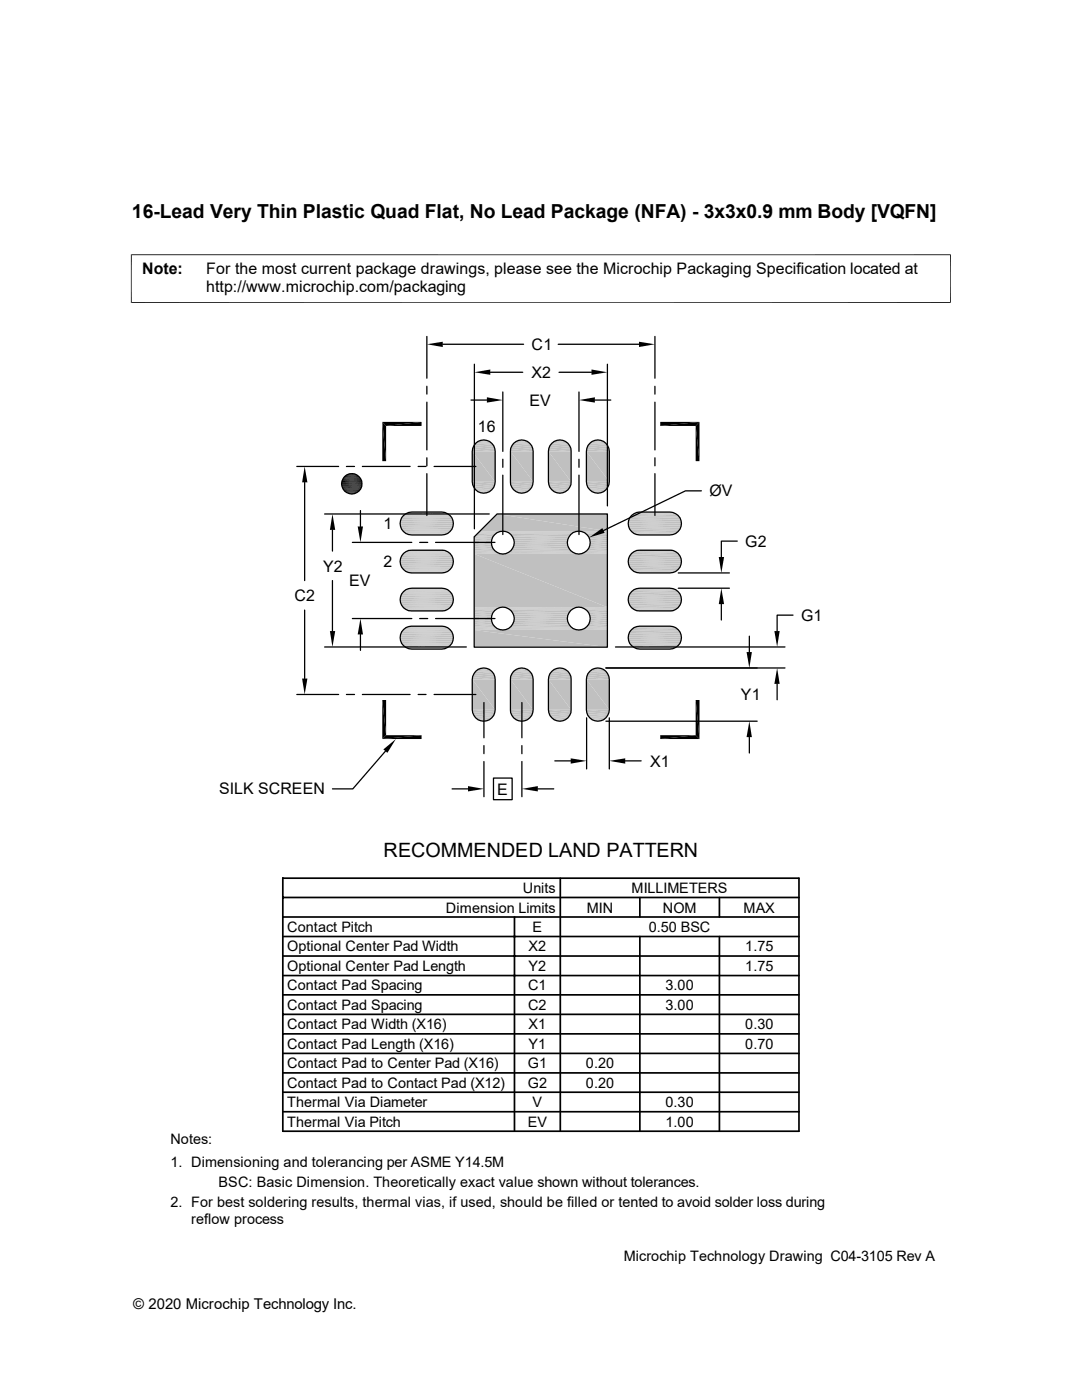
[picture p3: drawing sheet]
<svg xmlns="http://www.w3.org/2000/svg" width="216mm" height="279mm" viewBox="0 0 216 279" stroke-linecap="round" stroke-linejoin="round" font-family="sans-serif">
<g fill="#c0c0c0">
<path d="M96.1 87.8h.9z"/>
<path d="M103.7 87.8h.9z"/>
<path d="M111.3 87.8h.8z"/>
<path d="M118.8 87.8h.9z"/>
<path d="M118.4 88l.4-.2 1.3 .2z"/>
<path d="M118.8 87.8l1.3 .2z"/>
<path d="M110.8 88l.5-.2 1.3 .2z"/>
<path d="M111.3 87.8l1.3 .2z"/>
<path d="M103.3 88l.4-.2 1.3 .2z"/>
<path d="M103.7 87.8l1.3 .2z"/>
<path d="M95.7 88l.4-.2 1.3 .2z"/>
<path d="M96.1 87.8l1.3 .2z"/>
</g>
<path d="M95.2 88.1h2.6M102.9 88.1h2.5M110.4 88.1h2.5M118 88.1h2.6" fill="none" stroke="#c0c0c0" stroke-width=".21"/>
<path d="M94.9 88.3h3.2M102.5 88.3h3.2M110.1 88.3h3.2M117.7 88.3h3.2" fill="none" stroke="#c0c0c0" stroke-width=".3"/>
<path d="M94.6 88.6h3.8M102.2 88.6h3.8M109.8 88.6h3.8M117.4 88.6h3.8" fill="none" stroke="#c0c0c0" stroke-width=".34"/>
<path d="M94.4 89h4.2M102 89h4.2M109.6 89h4.2M117.2 89h4.2" fill="none" stroke="#c0c0c0" stroke-width=".38"/>
<path d="M94.3 89.4h4.5M101.9 89.4h4.4M109.5 89.4h4.4M117.1 89.4h4.4" fill="none" stroke="#c0c0c0" stroke-width=".42"/>
<g fill="#c0c0c0">
<path d="M117.1 89.6l4.5 .5h-4.6z"/>
<path d="M117.1 89.6h4.4l.1 .5z"/>
<path d="M109.5 89.6l4.5 .5h-4.6z"/>
<path d="M109.5 89.6h4.4l.1 .5z"/>
<path d="M101.9 89.6l4.5 .5h-4.5z"/>
<path d="M101.9 89.6h4.4l.1 .5z"/>
<path d="M94.3 89.6l4.5 .5h-4.6z"/>
<path d="M94.3 89.6h4.5v.5z"/>
<path d="M117 90.1l4.6 6h-4.6z"/>
<path d="M117 90.1h4.6v6z"/>
<path d="M109.4 90.1l4.6 6h-4.6z"/>
<path d="M109.4 90.1h4.6v6z"/>
<path d="M101.9 90.1l4.5 6h-4.5z"/>
<path d="M101.9 90.1h4.5v6z"/>
<path d="M94.2 90.1l4.6 6h-4.6z"/>
<path d="M94.2 90.1h4.6v6z"/>
<path d="M117 96.1l4.5 .5h-4.4z"/>
<path d="M117 96.1h4.6l-.1 .5z"/>
<path d="M109.4 96.1l4.5 .5h-4.4z"/>
<path d="M109.4 96.1h4.6l-.1 .5z"/>
<path d="M101.9 96.1l4.4 .5h-4.4z"/>
<path d="M101.9 96.1h4.5l-.1 .5z"/>
<path d="M94.2 96.1l4.6 .5h-4.5z"/>
<path d="M94.2 96.1h4.6v.5z"/>
</g>
<path d="M94.3 96.8h4.5M101.9 96.8h4.4M109.5 96.8h4.4M117.1 96.8h4.4" fill="none" stroke="#c0c0c0" stroke-width=".42"/>
<path d="M94.4 97.2h4.2M102 97.2h4.2M109.6 97.2h4.2M117.2 97.2h4.2" fill="none" stroke="#c0c0c0" stroke-width=".38"/>
<path d="M94.6 97.6h3.8M102.2 97.6h3.8M109.8 97.6h3.8M117.4 97.6h3.8" fill="none" stroke="#c0c0c0" stroke-width=".34"/>
<path d="M94.9 97.9h3.2M102.5 97.9h3.2M110.1 97.9h3.2M117.7 97.9h3.2" fill="none" stroke="#c0c0c0" stroke-width=".3"/>
<path d="M95.2 98.1h2.6M102.9 98.1h2.5M110.4 98.1h2.5M118 98.1h2.6" fill="none" stroke="#c0c0c0" stroke-width=".21"/>
<g fill="#c0c0c0">
<path d="M96.1 98.4h.9z"/>
<path d="M103.7 98.4h.9z"/>
<path d="M111.3 98.4h.8z"/>
<path d="M118.8 98.4h.9z"/>
<path d="M118.4 98.3l1.3 .1z"/>
<path d="M118.4 98.3h1.7l-.4 .1z"/>
<path d="M110.8 98.3l1.3 .1z"/>
<path d="M110.8 98.3h1.8l-.5 .1z"/>
<path d="M103.3 98.3l1.3 .1z"/>
<path d="M103.3 98.3h1.7l-.4 .1z"/>
<path d="M95.7 98.3l1.3 .1z"/>
<path d="M95.7 98.3h1.7l-.4 .1z"/>
</g>
<g fill="none" stroke="#c0c0c0" stroke-width=".2">
<path d="M79.9 104.1h10.5M79.9 104.9h10.5M79.9 111.7h10.5M79.9 112.5h10.5M79.9 119.2h10.5M80 103.7h10.3M80 105.3h10.3M80 111.3h10.3M80 112.9h10.3M80 118.8h10.3M80.1 103.3h10M80.1 105.7h10"/>
<path d="M80.1 110.9h10M80.1 113.3h10M80.1 118.5h10M80.2 103.1h9.9M80.4 103h9.5M80.4 106h9.5M80.4 110.5h9.5M80.4 113.6h9.5M80.4 118.1h9.5M80.5 102.8h9.3M80.5 106.2h9.3M80.5 110.4h9.3"/>
<path d="M80.5 113.7h9.3M80.5 118h9.3M80.6 102.7h9M80.6 106.3h9M80.6 110.3h9M80.6 113.9h9M80.6 117.8h9M80.9 102.6h8.6M80.9 106.4h8.6M80.9 110.2h8.6M80.9 114h8.6M80.9 117.7h8.6"/>
<path d="M81 102.5h8.3M81 106.5h8.3M81 110h8.3M81 114.1h8.3M81 117.6h8.3M81.3 102.4h7.8M81.3 106.6h7.8M81.3 110h7.8M81.3 114.2h7.8M81.3 117.5h7.8M81.3 102.3h7.6M81.3 106.7h7.6"/>
<path d="M81.3 109.9h7.6M81.3 114.3h7.6M81.3 117.5h7.6M81.7 102.2h6.9M81.7 106.7h6.8M81.7 109.8h6.8M81.7 109.8h6.9M81.7 114.3h6.9M81.7 114.3h6.8M81.7 117.4h6.9M126.5 102.4h8.3M126.5 106.6h8.3"/>
<path d="M126.5 110h8.3M126.5 114.1h8.3M126.5 117.6h8.3M126.9 102.3h7.6M126.9 106.7h7.6M126.9 109.9h7.6M126.9 114.3h7.6M126.9 117.5h7.6M127.3 102.2h6.8M127.3 106.7h6.8M127.3 109.8h6.8M127.3 114.3h6.8"/>
<path d="M127.3 117.4h6.8M79.9 120.1h10.5M79.9 126.8h10.5M79.9 127.7h10.5M80 120.5h10.3M80 126.4h10.3M80 128.1h10.3M80.1 120.8h10M80.1 126h10M80.1 128.5h10M80.2 128.6h9.9M80.4 121.2h9.5"/>
<path d="M80.4 125.7h9.5M80.4 128.8h9.5M80.5 121.3h9.3M80.5 125.6h9.3M80.5 128.9h9.3M80.6 121.5h9M80.6 125.4h9M80.6 129.1h9M80.9 121.6h8.6M80.9 125.3h8.6M80.9 129.2h8.6M81 121.7h8.3"/>
<path d="M81 125.2h8.3M81 129.3h8.3M81.3 121.8h7.8M81.3 125.1h7.8M81.3 129.3h7.8M81.3 121.8h7.6M81.3 125.1h7.6M81.3 129.4h7.6M81.7 125h6.9M88.6 121.9h-6.9M88.6 129.5h-6.9M126.5 121.7h8.3"/>
<path d="M126.5 125.2h8.3M126.5 129.3h8.3M126.9 121.9h7.6M126.9 125.1h7.6M126.9 129.4h7.6M127.3 121.9h6.8M127.3 125h6.8M127.3 129.5h6.8"/>
</g>
<path d="M80.2 105.9h9.9M80.2 110.7h9.9M80.2 113.4h9.9M80.2 118.3h9.9M126.2 102.6h9M126.2 110.2h9M126.2 113.9h9M126.2 117.8h9M80.2 121h9.9M80.2 125.9h9.9M126.2 121.5h9M126.2 129.1h9" fill="none" stroke="#c0c0c0" stroke-width=".21"/>
<path d="M80 103.5h10.3M125.6 103.2h10.1M125.9 102.9h9.5M125.9 110.5h9.5M125.9 113.7h9.5M125.9 118h9.5M80 128.2h10.3M125.6 128.5h10.1M125.9 121.3h9.5M125.9 128.8h9.5" fill="none" stroke="#c0c0c0" stroke-width=".3"/>
<g fill="none" stroke="#c0c0c0" stroke-width=".38">
<path d="M79.8 104.3h10.7M79.8 111.9h10.7M79.8 119.9h10.7M125.3 104.3h10.7M125.3 111.9h10.7M125.3 119.9h10.7M125.4 103.9h10.5M125.4 105.1h10.5M125.4 111.5h10.5M125.4 112.7h10.5M125.4 119.1h10.5M125.5 103.5h10.3"/>
<path d="M79.8 127.4h10.7M125.3 127.4h10.7M125.4 120.2h10.5M125.4 126.6h10.5M125.4 127.8h10.5M125.5 128.2h10.3"/>
</g>
<g fill="none" stroke="#c0c0c0" stroke-width=".34">
<path d="M79.9 103.9h10.5M79.9 105.1h10.5M79.9 111.5h10.5M79.9 112.7h10.5M79.9 119h10.5M125.5 105.5h10.3M125.5 111.1h10.3M125.5 113h10.3M125.5 118.7h10.3M125.6 105.8h10.1M125.6 110.8h10.1M125.6 113.4h10.1"/>
<path d="M125.6 118.4h10.1M79.9 120.3h10.5M79.9 126.6h10.5M79.9 127.8h10.5M125.5 120.6h10.3M125.5 126.3h10.3M125.6 120.9h10.1M125.6 125.9h10.1"/>
</g>
<path d="M79.8 104.7h10.7M79.8 112.3h10.7M79.8 119.5h10.7M125.3 104.7h10.7M125.3 112.3h10.7M125.3 119.5h10.7M79.8 127h10.7M125.3 127h10.7" fill="none" stroke="#c0c0c0" stroke-width=".42"/>
<path d="M80 105.5h10.3M80 111.1h10.3M80 113.1h10.3M80 118.7h10.3M125.9 106.1h9.5M126.2 106.3h9M80 120.7h10.3M80 126.2h10.3M125.9 125.6h9.5M126.2 125.4h9" fill="none" stroke="#c0c0c0" stroke-width=".25"/>
<g fill="#c0c0c0">
<path d="M96.1 133.4h.9z"/>
<path d="M103.7 133.4h.9z"/>
<path d="M111.3 133.4h.8z"/>
<path d="M118.8 133.4h.9z"/>
<path d="M118.4 133.5l.4-.1 1.3 .1z"/>
<path d="M118.8 133.4l1.3 .1z"/>
<path d="M110.8 133.5l.5-.1 1.3 .1z"/>
<path d="M111.3 133.4l1.3 .1z"/>
<path d="M103.3 133.5l.4-.1 1.3 .1z"/>
<path d="M103.7 133.4l1.3 .1z"/>
<path d="M95.7 133.5l.4-.1 1.3 .1z"/>
<path d="M96.1 133.4l1.3 .1z"/>
</g>
<path d="M95.2 133.6h2.6M102.9 133.6h2.5M110.4 133.6h2.5M118 133.6h2.6" fill="none" stroke="#c0c0c0" stroke-width=".21"/>
<path d="M94.9 133.8h3.2M102.5 133.8h3.2M110.1 133.8h3.2M117.7 133.8h3.2" fill="none" stroke="#c0c0c0" stroke-width=".3"/>
<path d="M94.6 134.2h3.8M102.2 134.2h3.8M109.8 134.2h3.8M117.4 134.2h3.8" fill="none" stroke="#c0c0c0" stroke-width=".34"/>
<path d="M94.4 134.5h4.2M102 134.5h4.2M109.6 134.5h4.2M117.2 134.5h4.2" fill="none" stroke="#c0c0c0" stroke-width=".38"/>
<path d="M94.3 134.9h4.5M101.9 134.9h4.4M109.5 134.9h4.4M117.1 134.9h4.4" fill="none" stroke="#c0c0c0" stroke-width=".42"/>
<g fill="#c0c0c0">
<path d="M117.1 135.1l4.5 .5h-4.6z"/>
<path d="M117.1 135.1h4.4l.1 .5z"/>
<path d="M109.5 135.1l4.5 .5h-4.6z"/>
<path d="M109.5 135.1h4.4l.1 .5z"/>
<path d="M101.9 135.1l4.5 .5h-4.5z"/>
<path d="M101.9 135.1h4.4l.1 .5z"/>
<path d="M94.3 135.1l4.5 .5h-4.6z"/>
<path d="M94.3 135.1h4.5v.5z"/>
<path d="M117 135.6l4.6 6h-4.6z"/>
<path d="M117 135.6h4.6v6z"/>
<path d="M109.4 135.6l4.6 6h-4.6z"/>
<path d="M109.4 135.6h4.6v6z"/>
<path d="M101.9 135.6l4.5 6h-4.5z"/>
<path d="M101.9 135.6h4.5v6z"/>
<path d="M94.2 135.6l4.6 6h-4.6z"/>
<path d="M94.2 135.6h4.6v6z"/>
<path d="M117 141.6l4.5 .5h-4.4z"/>
<path d="M117 141.6h4.6l-.1 .5z"/>
<path d="M109.4 141.6l4.5 .5h-4.4z"/>
<path d="M109.4 141.6h4.6l-.1 .5z"/>
<path d="M101.9 141.6l4.4 .5h-4.4z"/>
<path d="M101.9 141.6h4.5l-.1 .5z"/>
<path d="M94.2 141.6l4.6 .5h-4.5z"/>
<path d="M94.2 141.6h4.6v.5z"/>
</g>
<path d="M94.3 142.3h4.5M101.9 142.3h4.4M109.5 142.3h4.4M117.1 142.3h4.4" fill="none" stroke="#c0c0c0" stroke-width=".42"/>
<path d="M94.4 142.7h4.2M102 142.7h4.2M109.6 142.7h4.2M117.2 142.7h4.2" fill="none" stroke="#c0c0c0" stroke-width=".38"/>
<path d="M94.6 143.1h3.8M102.2 143.1h3.8M109.8 143.1h3.8M117.4 143.1h3.8" fill="none" stroke="#c0c0c0" stroke-width=".34"/>
<path d="M94.9 143.4h3.2M102.5 143.4h3.2M110.1 143.4h3.2M117.7 143.4h3.2" fill="none" stroke="#c0c0c0" stroke-width=".3"/>
<path d="M95.2 143.7h2.6M102.9 143.7h2.5M110.4 143.7h2.5M118 143.7h2.6" fill="none" stroke="#c0c0c0" stroke-width=".21"/>
<g fill="#c0c0c0">
<path d="M96.1 143.9h.9z"/>
<path d="M103.7 143.9h.9z"/>
<path d="M111.3 143.9h.8z"/>
<path d="M118.8 143.9h.9z"/>
<path d="M118.4 143.8l1.3 .1z"/>
<path d="M118.4 143.8h1.7l-.4 .1z"/>
<path d="M110.8 143.8l1.3 .1z"/>
<path d="M110.8 143.8h1.8l-.5 .1z"/>
<path d="M103.3 143.8l1.3 .1z"/>
<path d="M103.3 143.8h1.7l-.4 .1z"/>
<path d="M95.7 143.8l1.3 .1z"/>
<path d="M95.7 143.8h1.7l-.4 .1z"/>
<path d="M99.2 102.6l22 3.4h-25.4z"/>
<path d="M99.2 102.6h22v3.4z"/>
</g>
<g fill="none" stroke="#c0c0c0" stroke-width=".2">
<path d="M94.6 107.1h3.8M94.6 110.4h5.1M94.6 110.5h5.5M95.5 106.2h4.2M95.7 106h4.4M100.5 106h14.8M100.5 110.5h14.8M101 106.2h13.9M101 110.4h13.9M115.7 106h5.5M115.7 110.5h5.5M116.1 106.2h5.1"/>
<path d="M116.1 110.4h5.1"/>
</g>
<path d="M94.6 110.2h4.7M95.3 106.4h4M101.3 106.4h13.2M101.3 110.2h13.2M116.5 106.4h4.7M116.5 110.2h4.7" fill="none" stroke="#c0c0c0" stroke-width=".21"/>
<path d="M94.6 107.3h3.7M94.6 110h4.3M94.7 106.9h3.9M95 106.6h3.9M101.7 106.6h12.4M101.7 110h12.4M102 106.9h11.8M116.9 106.6h4.3M116.9 110h4.3M117.2 106.9h4" fill="none" stroke="#c0c0c0" stroke-width=".3"/>
<path d="M94.6 108.9h3.6M94.6 109.3h3.8M102.3 107.3h11.2M102.3 109.3h11.2M102.4 108.9h11M117.4 107.3h3.8M117.4 109.3h3.8M117.6 108.9h3.6" fill="none" stroke="#c0c0c0" stroke-width=".38"/>
<path d="M94.6 107.7h3.6M94.6 108.1h3.5M94.6 108.5h3.5M102.4 107.7h11M102.6 108.1h10.6M102.6 108.5h10.6M117.6 107.7h3.6M117.7 108.1h3.5M117.7 108.5h3.5" fill="none" stroke="#c0c0c0" stroke-width=".42"/>
<path d="M94.6 109.6h4M102 109.6h11.8M117.2 109.6h4" fill="none" stroke="#c0c0c0" stroke-width=".34"/>
<g fill="#c0c0c0">
<path d="M94.6 110.5l26.6 10.7h-26.6z"/>
<path d="M94.6 110.5h26.6v10.7z"/>
</g>
<path d="M94.6 121.2h5.5M94.6 121.3h5.1M94.6 125.6h5.1M94.6 125.7h5.5M100.5 121.2h14.8M100.5 125.7h14.8M101 121.3h13.9M101 125.6h13.9M115.7 121.2h5.5M115.7 125.7h5.5M116.1 121.3h5.1M116.1 125.6h5.1" fill="none" stroke="#c0c0c0" stroke-width=".2"/>
<path d="M94.6 121.5h4.7M94.6 125.4h4.7M101.3 121.5h13.2M101.3 125.4h13.2M116.5 121.5h4.7M116.5 125.4h4.7" fill="none" stroke="#c0c0c0" stroke-width=".21"/>
<path d="M94.6 121.8h4.3M94.6 124.8h4M94.6 125.1h4.3M101.7 121.8h12.4M101.7 125.1h12.4M102 124.8h11.8M116.9 121.8h4.3M116.9 125.1h4.3M117.2 124.8h4" fill="none" stroke="#c0c0c0" stroke-width=".3"/>
<path d="M94.6 122.1h4M102 122.1h11.8M117.2 122.1h4" fill="none" stroke="#c0c0c0" stroke-width=".34"/>
<path d="M94.6 122.4h3.8M94.6 122.8h3.6M94.6 124.5h3.8M102.3 122.4h11.2M102.3 124.5h11.2M102.4 122.8h11M117.4 122.4h3.8M117.4 124.5h3.8M117.6 122.8h3.6" fill="none" stroke="#c0c0c0" stroke-width=".38"/>
<path d="M94.6 123.2h3.5M94.6 123.7h3.5M94.6 124.1h3.6M102.4 124.1h11M102.6 123.2h10.6M102.6 123.7h10.6M117.6 124.1h3.6M117.7 123.2h3.5M117.7 123.7h3.5" fill="none" stroke="#c0c0c0" stroke-width=".42"/>
<g fill="#c0c0c0">
<path d="M94.6 125.7l26.6 3.5h-26.6z"/>
<path d="M94.6 125.7h26.6v3.5z"/>
</g>
<g fill="none" stroke="#000" stroke-width=".25">
<path d="M85.2 67.1v8.4M85.2 77.1v1.6M88.3 68.7h16.2M94 79.8h3.2M94.7 72.7v32.8M97.8 74.3h6.5M100.3 78.2v11.9M111.4 68.7h16.1M111.5 74.3h6.5M115.5 78.2v11.9M118.7 79.8h3.2M121.2 72.7v28.3"/>
<path d="M130.7 67.1v8.4M130.7 77.1v1.6M59.2 93.1h8.4M60.8 96.3v19.6M69.1 93.1h1.6M72.3 93.1h9.5M83.4 93.1h1.6M85.2 80.3v9.5M85.2 91.4v1.6M85.2 94.5v8.4M86.6 93.1h8.4M94.9 88.5a2.28 2.28 0 0 1 2.5-.5 2.28 2.28 0 0 1 1.4 2.1v6a2.29 2.29 0 0 1-2.3 2.3 2.29 2.29 0 0 1-2.3-2.3v-6l.1-.6z"/>
<path d="M100.3 91.7v1.6M100.3 94.8v11.9M102.5 88.5a2.28 2.28 0 0 1 2.5-.5 2.28 2.28 0 0 1 1.4 2.1v6a2.26 2.26 0 0 1-2.3 2.3 2.26 2.26 0 0 1-2.2-2.3v-6.6zM110.1 88.5a2.25 2.25 0 0 1 2.5-.5 2.25 2.25 0 0 1 1.4 2.1v6a2.26 2.26 0 0 1-2.3 2.3 2.26 2.26 0 0 1-2.3-2.3v-6l.3-1.2zM115.5 91.7v1.6M115.5 94.8v11.9M117.7 88.5a2.28 2.28 0 0 1 2.5-.5 2.28 2.28 0 0 1 1.4 2.1v6a2.29 2.29 0 0 1-2.3 2.3 2.29 2.29 0 0 1-2.3-2.3v-6l.3-1.2zM130.7 80.3v9.5M130.7 91.4v1.6M130.7 94.5v8.4M140 98h-3.2l-16.4 7.9M64.8 102.6h32.8"/>
<path d="M66.3 105.7v4.3M66.3 115.9v10M70.3 108.2h11.9M71.9 101.9v3.2M80.5 102.9l1-.6 .6-.1h6.1a2.29 2.29 0 0 1 2.3 2.3 2.29 2.29 0 0 1-2.3 2.3h-6.1a2.27 2.27 0 0 1-2.1-1.4 2.27 2.27 0 0 1 .5-2.5zM80.5 110.4l1-.5 6.7-.1a2.26 2.26 0 0 1 2.3 2.3 2.26 2.26 0 0 1-2.3 2.2h-6.1a2.27 2.27 0 0 1-2.1-1.4 2.27 2.27 0 0 1 .5-2.5zM80.5 118.1l.5-.4 1.1-.3h6.1a2.26 2.26 0 0 1 2.3 2.3 2.26 2.26 0 0 1-2.3 2.2h-6.1a2.25 2.25 0 0 1-2.1-1.4 2.25 2.25 0 0 1 .5-2.4zM83.7 108.2h1.6M86.9 108.2h11.9M99.2 102.6h22v26.6h-26.6v-22.1zM126 118.1l.5-.4 1.1-.3h6.1a2.26 2.26 0 0 1 2.3 2.3 2.26 2.26 0 0 1-2.3 2.2h-6.1a2.25 2.25 0 0 1-2.1-1.4 2.25 2.25 0 0 1 .5-2.4zM126 110.4l1-.5 6.7-.1a2.26 2.26 0 0 1 2.3 2.3 2.26 2.26 0 0 1-2.3 2.2h-6.1a2.27 2.27 0 0 1-2.1-1.4 2.27 2.27 0 0 1 .5-2.5z"/>
<path d="M126 102.9l1-.6 .6-.1h6.1a2.29 2.29 0 0 1 2.3 2.3 2.29 2.29 0 0 1-2.3 2.3h-6.1a2.27 2.27 0 0 1-2.1-1.4 2.27 2.27 0 0 1 .5-2.5zM135.3 117.4h10.2M135.3 114.3h10.2M147.1 108h-3.2v3.2M59.2 138.6h8.4M60.8 121.8v13.6M64.8 129.1h28.2M69.1 138.6h1.6M70.3 123.4h11.9M71.9 126.6v3.2M72.3 138.6h9.5M80.5 125.6l.5-.3 1.1-.3h6.1a2.29 2.29 0 0 1 2.3 2.3 2.29 2.29 0 0 1-2.3 2.2h-6.1a2.27 2.27 0 0 1-2.1-1.4 2.27 2.27 0 0 1 .5-2.5z"/>
<path d="M83.4 138.6h1.6M83.7 123.4h1.6M86.6 138.6h8.4M86.9 123.4h11.9M94.9 134a2.28 2.28 0 0 1 2.5-.5 2.28 2.28 0 0 1 1.4 2.1v6a2.29 2.29 0 0 1-2.3 2.3 2.29 2.29 0 0 1-2.3-2.3v-6l.1-.6zM102.5 134a2.28 2.28 0 0 1 2.5-.5 2.28 2.28 0 0 1 1.4 2.1v6a2.26 2.26 0 0 1-2.3 2.3 2.26 2.26 0 0 1-2.2-2.3v-6.6zM110.1 134a2.25 2.25 0 0 1 2.5-.5 2.25 2.25 0 0 1 1.4 2.1v6a2.26 2.26 0 0 1-2.3 2.3 2.26 2.26 0 0 1-2.3-2.3v-6l.3-1.1zM117.7 134a2.28 2.28 0 0 1 2.5-.5 2.28 2.28 0 0 1 1.4 2.1v6a2.29 2.29 0 0 1-2.3 2.3 2.29 2.29 0 0 1-2.3-2.3v-6l.3-1.1zM120.9 133.3h35.7M122.8 129.1h33.8M126 125.6l.5-.3 1.1-.3h6.1a2.29 2.29 0 0 1 2.3 2.3 2.29 2.29 0 0 1-2.3 2.2h-6.1a2.27 2.27 0 0 1-2.1-1.4 2.27 2.27 0 0 1 .5-2.5zM143.9 120.6v3.1"/>
<path d="M149.5 127v3.1M155.1 136.5v3.2M158.2 122.8h-3.1v3.1M76.9 149.9l-6.5 7.5h-4.1M90.2 157.4h3.2M96.6 140.2v7M96.6 148.8v1.6M96.6 152v7M98.5 155.3h3.7v4.3h-3.7zM104.1 140.2v7M104.1 148.8v1.6M104.1 152v7"/>
<path d="M107.3 157.4h3.2M110.7 151.8h3.2M117.1 143.3v10.2M120.9 143.9h30.2M121.6 143.3v10.2M124.8 151.8h3.1M149.5 147.1v3.2"/>
<circle cx="70.2" cy="96.5" r="2.03"/>
<circle cx="100.3" cy="108.3" r="2.28"/>
<circle cx="115.5" cy="108.3" r="2.28"/>
<circle cx="100.3" cy="123.5" r="2.28"/>
<circle cx="115.5" cy="123.5" r="2.28"/>
</g>
<g fill="none" stroke="#000" stroke-width=".34">
<path d="M56.4 179.1h103M56.4 175.3h103v50.5h-103zM111.8 175.3v50.5M127.7 179.1v3.9M143.6 179.1v3.9M56.4 183h103M56.4 190.8h103M56.4 186.9h103M56.4 194.7h103M56.4 198.5h103M102.7 183v42.8M127.7 186.9v38.9"/>
<path d="M143.6 186.9v38.9M56.4 202.4h103M56.4 206.3h103M56.4 218h103M56.4 210.2h103M56.4 214.1h103M56.4 221.9h103"/>
</g>
<g fill="#000">
<path d="M85.2 68.7l3.1-.5v1.1zM97.2 79.3l3.1 .5-3.1 .5zM94.7 74.3l3.1-.6v1.1zM118 73.7l3.2 .6-3.2 .5zM115.5 79.8l3.2-.5v1zM127.5 68.2l3.2 .5-3.2 .6zM60.8 93.1l.5 3.2h-1zM69.2 98.3l1.8 .1zM69.4 94.7l1.8 .1zM69.4 98.4l1.4 .1zM69.4 98.4h1.6zM69.4 94.7h1.6z"/>
<path d="M69.6 94.6l1.4 .1zM69.6 98.5h1.1zM69.6 98.5h1.2zM69.6 94.6h1.2zM69.8 94.6h1zM69.8 98.5l.6 .1zM69.8 98.5h.9zM69.8 94.6h.9zM69.9 94.5l.8 .1zM69.9 98.6h.5zM69.9 94.5h.5zM76.3 84.2l.7 7.8h-.7z"/>
<path d="M76.3 84.2h7.8l-7.1 .8zM76.3 84.2l.7 .8v7zM77 85l7.1-.8v.8zM131.7 84.2h7.9l-7.9 .8zM131.7 85l7.9-.8-.8 .8zM138.8 85l.8 7h-.8zM139.6 84.2v7.8l-.8-7zM66.3 102.6l.6 3.1h-1.1zM71.4 105.1h1l-.5 3.1zM117.6 107.3l2.6-1.9 .4 .9zM143.4 111.2h1.1l-.6 3.1zM60.3 135.4h1l-.5 3.2z"/>
<path d="M65.8 125.9h1.1l-.6 3.2zM71.9 123.4l.5 3.2h-1zM138.8 139.7l.8 7.8-.8-.8zM138.8 139.7h.8v7.8zM143.9 117.4l.6 3.2h-1.1zM149 130.1h1l-.5 3.2zM155.1 133.3l.5 3.2h-1.1zM154.5 125.9h1.1l-.5 3.2zM76.3 139.7l.7 7-.7 .8zM76.5 149.6l2.5-2.1-1.7 2.7zM76.3 139.7h.7v7zM76.3 147.5l7.8-.8v.8z"/>
<path d="M77 146.7h7.1l-7.8 .8zM93.4 156.9l3.2 .5-3.2 .5zM104.1 157.4l3.2-.5v1zM113.9 151.3l3.2 .5-3.2 .6zM121.6 151.8l3.2-.5v1.1zM131.7 146.7h7.1l-7.1 .8zM131.7 147.5l7.1-.8 .8 .8zM149.5 143.9l.5 3.2h-1z"/>
</g>
<g fill="none" stroke="#000" stroke-width=".2">
<path d="M26.1 50.8h163.6M26.2 50.8v9.7M189.7 50.8v9.7M26.1 60.4h163.6M68.2 96.3h4M68.2 96.6h4M68.2 97h4M68.2 95.9h3.9M68.3 95.7h3.8M68.3 97.4h3.8M68.4 95.5h3.6M68.4 97.6h3.6"/>
<path d="M68.5 95.4h3.4M68.5 97.7h3.4M68.6 95.2h3.2M68.6 97.9h3.2M68.7 95.1h3M68.7 98h3M68.9 95h2.6M68.9 98.1h2.6M69 94.8h2.4M69 98.3h2.4M69.2 94.7h2M69.2 98.3h2"/>
</g>
<path d="M68.2 96.5h4M68.2 96.8h4M68.2 96.1h4M68.2 97.2h3.9" fill="none" stroke="#000" stroke-width=".21"/>
<g font-size="3.9">
<text x="26.3" y="43.5">16-Lead Very Thin Plastic Quad Flat, No Lead Package (NFA) - 3x3x0.9 mm Body [VQFN]</text>
<text x="76.5" y="171.1">RECOMMENDED LAND PATTERN</text>
</g>
<g font-size="3.2">
<text x="28.4" y="54.6">Note:</text>
<text x="41.1" y="54.6">For the most current package drawings, please see the Microchip Packaging Specification located at</text>
<text x="41.1" y="58.3">http://www.microchip.com/packaging</text>
<text x="106.1" y="69.9">C1</text>
<text x="106" y="75.4">X2</text>
<text x="105.7" y="81">EV</text>
<text x="95.4" y="86.2">16</text>
<text x="141.6" y="99.1">ØV</text>
<text x="76.5" y="105.6">1</text>
<text x="76.5" y="113.2">2</text>
<text x="148.7" y="109.1">G2</text>
<text x="58.8" y="119.9">C2</text>
<text x="64.5" y="114.1">Y2</text>
<text x="69.7" y="117">EV</text>
<text x="159.9" y="123.9">G1</text>
<text x="147.8" y="139.7">Y1</text>
<text x="129.7" y="153">X1</text>
<text x="43.7" y="158.5">SILK SCREEN</text>
<text x="99.2" y="158.6">E</text>
</g>
<text font-size="3" x="26.6" y="261.3">© 2020 Microchip Technology Inc.</text>
<g font-size="2.9">
<text x="104.3" y="178.2">Units</text>
<text x="126" y="178.2">MILLIMETERS</text>
<text x="57.3" y="186">Contact Pitch</text>
<text x="89" y="182.1">Dimension Limits</text>
<text x="106.3" y="186">E</text>
<text x="117.1" y="182.1">MIN</text>
<text x="129.5" y="186">0.50 BSC</text>
<text x="132.2" y="182.1">NOM</text>
<text x="148.4" y="182.1">MAX</text>
<text x="57.3" y="189.9">Optional Center Pad Width</text>
<text x="105.5" y="189.9">X2</text>
<text x="148.7" y="189.9">1.75</text>
<text x="57.3" y="197.7">Contact Pad Spacing</text>
<text x="57.3" y="193.8">Optional Center Pad Length</text>
<text x="105.4" y="197.7">C1</text>
<text x="105.5" y="193.8">Y2</text>
<text x="132.8" y="197.7">3.00</text>
<text x="148.7" y="193.8">1.75</text>
<text x="57.3" y="201.5">Contact Pad Spacing</text>
<text x="105.4" y="201.5">C2</text>
<text x="132.8" y="201.5">3.00</text>
<text x="57.3" y="209.3">Contact Pad Length (X16)</text>
<text x="57.3" y="205.4">Contact Pad Width (X16)</text>
<text x="105.5" y="209.3">Y1</text>
<text x="105.5" y="205.4">X1</text>
<text x="148.7" y="209.3">0.70</text>
<text x="148.7" y="205.4">0.30</text>
<text x="57.3" y="213.2">Contact Pad to Center Pad (X16)</text>
<text x="105.3" y="213.2">G1</text>
<text x="116.9" y="213.2">0.20</text>
<text x="57.3" y="217.1">Contact Pad to Contact Pad (X12)</text>
<text x="57.3" y="221">Thermal Via Diameter</text>
<text x="105.3" y="217.1">G2</text>
<text x="106.3" y="221">V</text>
<text x="116.9" y="217.1">0.20</text>
<text x="132.8" y="221">0.30</text>
<text x="57.3" y="224.8">Thermal Via Pitch</text>
<text x="105.3" y="224.8">EV</text>
<text x="132.8" y="224.8">1.00</text>
<text x="34" y="232.9">1. Dimensioning and tolerancing per ASME Y14.5M</text>
<text x="34" y="228.3">Notes:</text>
<text x="43.6" y="236.9">BSC: Basic Dimension. Theoretically exact value shown without tolerances.</text>
<text x="34" y="240.9">2. For best soldering results, thermal vias, if used, should be filled or tented to avoid solder loss during</text>
<text x="38.1" y="244.3">reflow process</text>
<text x="124.5" y="251.6">Microchip Technology Drawing C04-3105 Rev A</text>
</g>
</svg>
